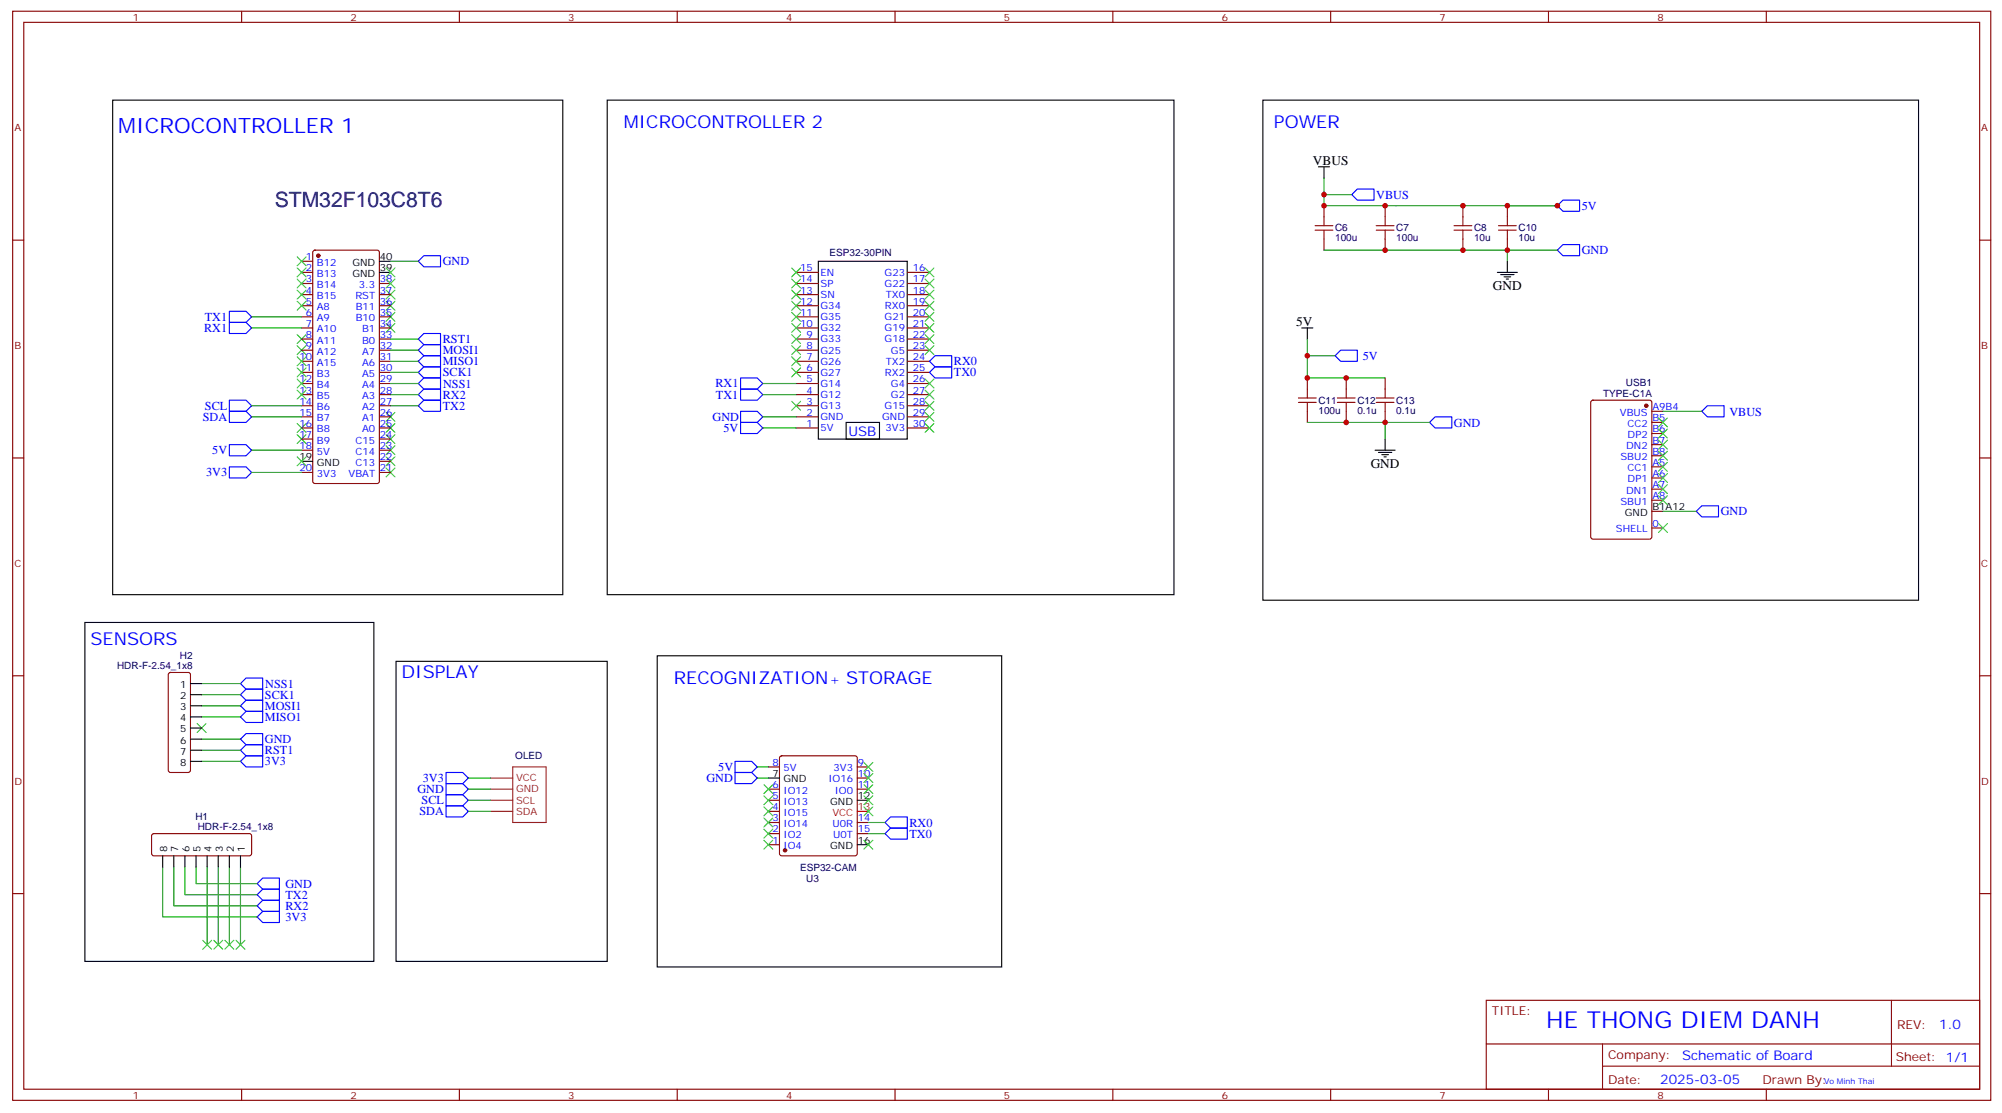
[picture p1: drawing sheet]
<svg xmlns="http://www.w3.org/2000/svg" width="636mm" height="353mm" viewBox="0 0 636 353" stroke-linecap="round" stroke-linejoin="round" font-family="sans-serif">
<g fill="none" stroke="#870000" stroke-width=".35">
<path d="M4 3.6h628v345.7h-628zM7.5 7.1h620.9v338.7h-620.9zM76.7 3.6v3.5M145.8 3.6v3.5M215 3.6v3.5M284.1 3.6v3.5M353.3 3.6v3.5M422.4 3.6v3.5M491.6 3.6v3.5M560.7 3.6v3.5M4 76.2h3.5M99.5 79.6l.5-.2h19.7l.7 .4v73l-.4 .6-20 .1-.7-.5v-72.9z"/>
<path d="M420.3 65.3v3.5M420.3 75.9v3.5M439.7 65.3v3.5M439.7 75.9v3.5M464.4 65.3v3.5M464.4 75.9v3.5M478.5 65.3v3.5M478.5 75.9v3.5M628.4 76.2h3.6M95.7 82.9h3.6M95.7 86.5h3.6M95.7 90h3.6"/>
<path d="M95.7 93.5h3.6M95.7 97h3.6M120.4 90h3.6M120.4 93.5h3.6M120.4 97h3.6M252.7 86.5h7.1M252.7 90h7.1M252.7 93.5h7.1M252.7 97h7.1M288 86.5h7.1M288 90h7.1M288 93.5h7.1"/>
<path d="M288 97h7.1M95.7 100.6h3.6M95.7 104.1h3.6M95.7 107.6h3.6M95.7 111.2h3.6M95.7 114.7h3.6M95.7 118.2h3.6M120.4 100.6h3.6M120.4 104.1h3.6M120.4 107.6h3.6M120.4 111.2h3.6M120.4 114.7h3.6"/>
<path d="M120.4 118.2h3.6M252.7 100.6h7.1M252.7 104.1h7.1M252.7 107.6h7.1M252.7 111.2h7.1M252.7 114.7h7.1M252.7 118.2h7.1M288 100.6h7.1M288 104.1h7.1M288 107.6h7.1M288 111.2h7.1M288 114.7h7.1"/>
<path d="M288 118.2h7.1M415 120v3.5M427.4 120v3.5M439.7 120v3.5M95.7 121.7h3.6M95.7 125.3h3.6M95.7 128.8h3.6M95.7 132.3h3.6M95.7 135.9h3.6M95.7 139.4h3.6M120.4 121.7h3.6M120.4 125.3h3.6"/>
<path d="M120.4 128.8h3.6M120.4 132.3h3.6M120.4 135.9h3.6M120.4 139.4h3.6M252.7 121.7h7.1M252.7 125.3h7.1M252.7 128.8h7.1M252.7 132.3h7.1M252.7 135.9h7.1M288 121.7h7.1M288 125.3h7.1M288 128.8h7.1"/>
<path d="M288 132.3h7.1M288 135.9h7.1M415 130.6v3.5M427.4 130.6v3.5M439.7 130.6v3.5M505.2 127.2l.5-.2h18l.6 .5 .1 42.9-.5 .7h-18.2l-.7-.4v-43zM524.4 137.6h3.5M524.4 134.1h3.5M524.4 130.6h3.5M4 145.4h3.5M95.7 142.9h3.6M95.7 150h3.6"/>
<path d="M120.4 142.9h3.6M120.4 150h3.6M120.4 146.4h3.6M524.4 158.8h3.5M524.4 155.3h3.5M524.4 151.7h3.5M524.4 148.2h3.5M524.4 144.7h3.5M524.4 141.1h3.5M628.4 145.4h3.6M524.4 167.6h3.5M524.4 162.3h3.5"/>
<path d="M4 214.5h3.5M53.6 213.7l.5-.2h5.7l.5 .2 .2 .5v30.3l-.3 .5-.4 .2h-5.7l-.5-.2-.2-.5v-30.3zM628.4 214.5h3.6M243.9 257.6h3.5M243.9 254h3.5M243.9 250.5h3.5M243.9 243.5h3.5M247.7 240.1l.4-.2h23.3l.5 .2 .2 .5v30.4l-.2 .5-.5 .2h-23.3l-.5-.3-.2-.4v-30.4zM272.1 250.5h3.6M272.1 243.5h3.6M272.1 247h3.6M48.4 264.8l.4-.2h30.4l.5 .2 .2 .5v5.7l-.3 .5-.4 .2h-30.4l-.5-.3-.2-.4v-5.7z"/>
<path d="M243.9 268.1h3.5M243.9 264.6h3.5M243.9 261.1h3.5M272.1 264.6h3.6M272.1 261.1h3.6M4 283.7h3.5M628.4 283.7h3.6M471.8 317.5h156.6v28.3h-156.6zM600.4 317.6v20.8M471.8 331.4h156.5M508.7 338.4h119.6M508.7 331.4v14.1"/>
<path d="M76.7 345.8v3.5M145.8 345.8v3.5M215 345.8v3.5M284.1 345.8v3.5M353.3 345.8v3.5M422.4 345.8v3.5M491.6 345.8v3.5M560.7 345.8v3.5"/>
</g>
<g fill="none" stroke="#000" stroke-width=".35">
<path d="M35.8 31.8h142.8v157h-142.8zM192.8 31.8h179.9v157h-179.9zM400.9 31.8h208.1v158.7h-208.1zM418.5 53h3.6M420.3 53v3.5M120.4 86.5h3.6M120.4 82.9h3.6M259.8 82.9h28.2v56.5h-28.2zM475.3 86.5h6.4M476.4 87.2h4.2M477.4 87.9h2.2M478.2 88.6h.7"/>
<path d="M478.5 82.9v3.6M413.2 104.1h3.6M415 104.1v3.5M268.6 134.1h10.6v5.3h-10.6zM439.7 139.4v3.5M95.7 146.4h3.6M436.5 142.9h6.4M437.6 143.6h4.2M438.6 144.3h2.2M439.3 145h.8M27 197.6h91.7v107.6h-91.7zM60.5 217h3.5"/>
<path d="M125.7 209.9h67.1v95.3h-67.1zM208.6 208.2h109.4v98.8h-109.4zM60.5 220.5h3.5M60.5 224h3.5M60.5 227.6h3.5M60.5 231.1h3.5M60.5 234.6h3.5M60.5 238.2h3.5M60.5 241.7h3.5M243.9 247h3.5M272.1 254h3.6M51.6 271.7v3.5"/>
<path d="M55.2 271.7v3.5M58.7 271.7v3.5M62.2 271.7v3.5M65.8 271.7v3.5M69.3 271.7v3.5M72.8 271.7v3.5M76.3 271.7v3.5M272.1 268.1h3.6"/>
</g>
<g fill="none" stroke="#00f" stroke-width=".35">
<path d="M429.1 61.8l1.8-1.8h5.3v3.5h-5.3zM494.4 79.4l1.7-1.8h5.3v3.6h-5.3zM496.1 63.5h5.3v3.6h-5.3l-1.7-1.8zM72.8 98.8h5.3l1.8 1.8-1.8 1.7h-5.3zM132.8 82.9l1.7-1.7h5.3v3.5h-5.3zM72.8 102.3h5.3l1.8 1.8-1.8 1.8h-5.3zM132.8 118.2l1.7-1.7h5.3v3.5h-5.3zM132.8 114.7l1.7-1.8h5.3v3.6h-5.3zM132.8 111.2l1.7-1.8h5.3v3.5h-5.3zM132.8 107.6l1.7-1.7h5.3v3.5h-5.3zM235.1 120h5.3l1.7 1.7-1.7 1.8h-5.3zM295.1 118.2l1.7-1.7h5.3v3.5h-5.3z"/>
<path d="M295.1 114.7l1.7-1.8h5.3v3.6h-5.3zM423.8 112.9l1.8-1.7h5.3v3.5h-5.3zM72.8 127h5.3l1.8 1.8-1.8 1.8h-5.3zM72.8 130.6h5.3l1.8 1.7-1.8 1.8h-5.3zM132.8 128.8l1.7-1.8h5.3v3.6h-5.3zM132.8 125.3l1.7-1.8h5.3v3.5h-5.3zM132.8 121.7l1.7-1.7h5.3v3.5h-5.3zM235.1 134.1h5.3l1.7 1.8-1.7 1.7h-5.3zM235.1 130.6h5.3l1.7 1.7-1.7 1.8h-5.3zM235.1 123.5h5.3l1.7 1.8-1.7 1.7h-5.3zM453.8 134.1l1.8-1.8h5.3v3.6h-5.3zM540.2 130.6l1.8-1.8h5.3v3.5h-5.3z"/>
<path d="M72.8 141.1h5.3l1.8 1.8-1.8 1.8h-5.3zM72.8 148.2h5.3l1.8 1.8-1.8 1.7h-5.3zM538.5 162.3l1.7-1.8h5.3v3.6h-5.3zM76.3 217l1.8-1.8h5.3v3.6h-5.3zM76.3 220.5l1.8-1.7h5.3v3.5h-5.3zM76.3 224l1.8-1.7h5.3v3.5h-5.3zM76.3 227.6l1.8-1.8h5.3v3.5h-5.3zM76.3 238.2l1.8-1.8h5.3v3.5h-5.3zM76.3 234.6l1.8-1.7h5.3v3.5h-5.3zM76.3 241.7l1.8-1.8h5.3v3.6h-5.3zM141.6 245.2h5.3l1.8 1.8-1.8 1.7h-5.3zM141.6 248.7h5.3l1.8 1.8-1.8 1.8h-5.3z"/>
<path d="M141.6 252.3h5.3l1.8 1.7-1.8 1.8h-5.3zM141.6 255.8h5.3l1.8 1.8-1.8 1.7h-5.3zM233.3 241.7h5.3l1.8 1.8-1.8 1.7h-5.3zM233.3 245.2h5.3l1.8 1.8-1.8 1.7h-5.3zM281 264.6l1.7-1.7h5.3v3.5h-5.3zM281 261.1l1.7-1.8h5.3v3.6h-5.3zM81.6 280.5l1.8-1.8h5.3v3.6h-5.3zM81.6 284l1.8-1.7h5.3v3.5h-5.3zM81.6 287.5l1.8-1.7h5.3v3.5h-5.3zM81.6 291.1l1.8-1.8h5.3v3.5h-5.3z"/>
</g>
<g fill="none" stroke="#a10000" stroke-width=".35">
<path d="M417.5 73.1h5.6M417.5 71.6h5.6M420.3 68.8v2.8M420.3 73.1v2.8M436.9 73.1h5.6M436.9 71.6h5.6M439.7 68.8v2.8M439.7 73.1v2.8M461.6 73.1h5.6M461.6 71.6h5.6M464.4 68.8v2.8M464.4 73.1v2.8"/>
<path d="M475.7 73.1h5.6M475.7 71.6h5.6M478.5 68.8v2.8M478.5 73.1v2.8M412.2 127.7h5.6M412.2 126.3h5.6M415 123.5v2.8M415 127.7v2.9M424.5 127.7h5.7M424.5 126.3h5.7M427.4 123.5v2.8M427.4 127.7v2.9"/>
<path d="M436.9 127.7h5.6M436.9 126.3h5.6M439.7 123.5v2.8M439.7 127.7v2.9"/>
</g>
<g fill="none" stroke="#3c3" stroke-width=".35">
<path d="M94.3 81.5l2.9 2.8M94.3 85.1l2.9 2.8M94.3 88.6l2.9 2.8M94.3 92.1l2.9 2.8M94.3 95.6l2.9 2.9M97.2 81.5l-2.9 2.8M97.2 85.1l-2.9 2.8M97.2 88.6l-2.9 2.8M97.2 92.1l-2.9 2.8M97.2 95.6l-2.9 2.9M122.6 99.2l2.8 2.8M122.6 95.6l2.8 2.9"/>
<path d="M122.6 92.1l2.8 2.8M122.6 88.6l2.8 2.8M122.6 85.1l2.8 2.8M125.4 99.2l-2.8 2.8M125.4 95.6l-2.8 2.9M125.4 92.1l-2.8 2.8M125.4 88.6l-2.8 2.8M125.4 85.1l-2.8 2.8M251.3 99.2l2.8 2.8M251.3 95.6l2.8 2.9M251.3 92.1l2.8 2.8M251.3 88.6l2.8 2.8"/>
<path d="M251.3 85.1l2.8 2.8M254.1 99.2l-2.8 2.8M254.1 95.6l-2.8 2.9M254.1 92.1l-2.8 2.8M254.1 88.6l-2.8 2.8M254.1 85.1l-2.8 2.8M293.7 85.1l2.8 2.8M293.7 88.6l2.8 2.8M293.7 92.1l2.8 2.8M293.7 95.6l2.8 2.9M293.7 99.2l2.8 2.8M296.5 85.1l-2.8 2.8"/>
<path d="M296.5 88.6l-2.8 2.8M296.5 92.1l-2.8 2.8M296.5 95.6l-2.8 2.9M296.5 99.2l-2.8 2.8M94.3 106.2l2.9 2.8M94.3 109.7l2.9 2.9M94.3 113.3l2.9 2.8M94.3 116.8l2.9 2.8M97.2 106.2l-2.9 2.8M97.2 109.7l-2.9 2.9M97.2 116.8l-2.9 2.8M97.2 113.3l-2.9 2.8"/>
<path d="M122.6 102.7l2.8 2.8M125.4 102.7l-2.8 2.8M251.3 116.8l2.8 2.8M251.3 113.3l2.8 2.8M251.3 109.7l2.8 2.9M251.3 106.2l2.8 2.8M251.3 102.7l2.8 2.8M254.1 116.8l-2.8 2.8M254.1 113.3l-2.8 2.8M254.1 109.7l-2.8 2.9M254.1 106.2l-2.8 2.8M254.1 102.7l-2.8 2.8"/>
<path d="M293.7 102.7l2.8 2.8M293.7 106.2l2.8 2.8M293.7 109.7l2.8 2.9M296.5 102.7l-2.8 2.8M296.5 106.2l-2.8 2.8M296.5 109.7l-2.8 2.9M94.3 138l2.9 2.8M94.3 134.4l2.9 2.9M94.3 120.3l2.9 2.9M94.3 123.9l2.9 2.8M97.2 138l-2.9 2.8M97.2 134.4l-2.9 2.9"/>
<path d="M97.2 123.9l-2.9 2.8M97.2 120.3l-2.9 2.9M122.6 138l2.8 2.8M122.6 134.4l2.8 2.9M122.6 130.9l2.8 2.8M125.4 138l-2.8 2.8M125.4 134.4l-2.8 2.9M125.4 130.9l-2.8 2.8M251.3 127.4l2.8 2.8M254.1 127.4l-2.8 2.8M293.7 120.3l2.8 2.9M293.7 123.9l2.8 2.8"/>
<path d="M293.7 127.4l2.8 2.8M293.7 130.9l2.8 2.8M293.7 134.4l2.8 2.9M296.5 120.3l-2.8 2.9M296.5 123.9l-2.8 2.8M296.5 127.4l-2.8 2.8M296.5 130.9l-2.8 2.8M296.5 134.4l-2.8 2.9M526.5 132.7l2.8 2.8M526.5 136.2l2.8 2.8M526.5 139.7l2.8 2.9M529.3 132.7l-2.8 2.8"/>
<path d="M529.3 136.2l-2.8 2.8M529.3 139.7l-2.8 2.9M94.3 145l2.9 2.8M97.2 145l-2.9 2.8M122.6 148.6l2.8 2.8M122.6 145l2.8 2.8M122.6 141.5l2.8 2.8M125.4 148.6l-2.8 2.8M125.4 145l-2.8 2.8M125.4 141.5l-2.8 2.8M526.5 143.3l2.8 2.8M526.5 146.8l2.8 2.8"/>
<path d="M526.5 150.3l2.8 2.8M526.5 153.8l2.8 2.9M526.5 157.4l2.8 2.8M529.3 143.3l-2.8 2.8M529.3 146.8l-2.8 2.8M529.3 150.3l-2.8 2.8M529.3 153.8l-2.8 2.9M529.3 157.4l-2.8 2.8M526.5 166.2l2.8 2.8M529.3 166.2l-2.8 2.8M62.6 229.7l2.8 2.8M65.4 229.7l-2.8 2.8"/>
<path d="M242.5 259.7l2.8 2.8M242.5 256.2l2.8 2.8M242.5 252.6l2.8 2.8M242.5 249.1l2.8 2.8M245.3 259.7l-2.8 2.8M245.3 256.2l-2.8 2.8M245.3 252.6l-2.8 2.8M245.3 249.1l-2.8 2.8M274.2 252.6l2.9 2.8M274.2 242l2.9 2.9M274.2 245.6l2.9 2.8M274.2 249.1l2.9 2.8"/>
<path d="M274.2 256.2l2.9 2.8M277.1 252.6l-2.9 2.8M277.1 242l-2.9 2.9M277.1 245.6l-2.9 2.8M277.1 249.1l-2.9 2.8M277.1 256.2l-2.9 2.8M242.5 263.2l2.8 2.8M242.5 266.7l2.8 2.9M245.3 263.2l-2.8 2.8M245.3 266.7l-2.8 2.9M274.2 266.7l2.9 2.9M277.1 266.7l-2.9 2.9"/>
<path d="M64.3 298.5l2.9 2.8M67.2 298.5l-2.9 2.8M67.9 298.5l2.8 2.8M70.7 298.5l-2.8 2.8M71.4 298.5l2.8 2.8M74.2 298.5l-2.8 2.8M74.9 298.5l2.9 2.8M77.8 298.5l-2.9 2.8"/>
</g>
<g fill="#870000" stroke="#870000" stroke-width=".35">
<circle cx="101" cy="81.2" r=".53"/>
<circle cx="522.6" cy="128.8" r=".53"/>
<circle cx="249.2" cy="269.9" r=".53"/>
</g>
<path d="M155.7 250.5h7.1M155.7 247h7.1M155.7 254h7.1M155.7 257.6h7.1M162.8 243.5h10.6v17.6h-10.6z" fill="none" stroke="#8c2424" stroke-width=".35"/>
<g fill="none" stroke="#008700" stroke-width=".35">
<path d="M420.3 56.5v5.3M420.3 79.4h58.2v3.5M429.1 61.8h-8.8v3.5h74.1h-15.9M478.5 79.4h15.9M124 82.9h8.8M79.9 100.6h15.8M79.9 104.1h15.8M124 118.2h8.8M124 114.7h8.8M124 111.2h8.8M124 107.6h8.8M415 107.6v5.3"/>
<path d="M423.8 112.9h-8.8v7.1h24.7M79.9 132.3h15.8M79.9 128.8h15.8M124 128.8h8.8M124 125.3h8.8M124 121.7h8.8M242.1 132.3h10.6M242.1 125.3h10.6M242.1 135.9h10.6M242.1 121.7h10.6M415 134.1h24.7v5.3M439.7 134.1h14.1"/>
<path d="M527.9 130.6h12.3M79.9 142.9h15.8M79.9 150h15.8M527.9 162.3h10.6M64 217h12.3M64 220.5h12.3M64 224h12.3M64 227.6h12.3M64 234.6h12.3M64 238.2h12.3M64 241.7h12.3M148.7 257.6h7"/>
<path d="M148.7 254h7M148.7 250.5h7M148.7 247h7M240.4 247h3.5M240.4 243.5h3.5M51.6 275.2v15.9h30M55.2 275.2v12.3h26.4M58.7 275.2v8.8h22.9M62.2 275.2v5.3h19.4M65.8 275.2v24.7M69.3 275.2v24.7M72.8 275.2v24.7"/>
<path d="M76.3 275.2v24.7M275.7 264.6h5.3M275.7 261.1h5.3"/>
</g>
<path d="M272.1 257.6h3.6" fill="none" stroke="#f00" stroke-width=".35"/>
<g fill="#c00">
<circle cx="464.4" cy="79.4" r=".88"/>
<circle cx="439.7" cy="79.4" r=".88"/>
<circle cx="478.5" cy="79.4" r=".88"/>
<circle cx="415" cy="120" r=".88"/>
<circle cx="427.4" cy="120" r=".88"/>
<circle cx="427.4" cy="134.1" r=".88"/>
<circle cx="439.7" cy="134.1" r=".88"/>
<circle cx="464.4" cy="65.3" r=".88"/>
<circle cx="478.5" cy="65.3" r=".88"/>
<circle cx="494.4" cy="65.3" r=".88"/>
<circle cx="439.7" cy="65.3" r=".88"/>
<circle cx="420.3" cy="65.3" r=".88"/>
<circle cx="415" cy="112.9" r=".88"/>
<circle cx="420.3" cy="61.8" r=".88"/>
</g>
<text font-size="7.4" fill="#00f" x="490.9" y="326.4">HE THONG DIEM DANH</text>
<text font-size="6.7" fill="#00f" x="37.5" y="42.4">MICROCONTROLLER 1</text>
<text font-size="6.7" fill="#000080" x="87.2" y="65.8">STM32F103C8T6</text>
<g font-size="5.6" fill="#00f">
<text x="198" y="40.6">MICROCONTROLLER 2</text>
<text x="404.4" y="40.6">POWER</text>
<text x="28.7" y="204.6">SENSORS</text>
<text x="127.5" y="215.2">DISPLAY</text>
<text x="213.9" y="217">RECOGNIZATION</text>
<text x="268.6" y="217">STORAGE</text>
</g>
<g font-size="4.2">
<text x="416.8" y="52.2">VBUS</text>
<text x="473.9" y="92.1">GND</text>
<text x="411.5" y="103.4">5V</text>
<text x="435.1" y="148.6">GND</text>
</g>
<g font-size="4.2" fill="#00f">
<text x="269.3" y="138.3">USB</text>
<text x="263.3" y="217">+</text>
<text x="615.6" y="326.8">1.0</text>
<text x="534" y="336.4">Schematic of Board</text>
<text x="527.1" y="344.2">2025-03-05</text>
</g>
<g font-size="3.9" fill="#00f">
<text x="436.9" y="63.1">VBUS</text>
<text x="502.1" y="66.6">5V</text>
<text x="502.1" y="80.7">GND</text>
<text x="140.5" y="84.2">GND</text>
<text x="65" y="101.8">TX1</text>
<text x="64.8" y="105.4">RX1</text>
<text x="140.5" y="112.5">MOSI1</text>
<text x="140.5" y="108.9">RST1</text>
<text x="140.5" y="119.5">SCK1</text>
<text x="140.5" y="116">MISO1</text>
<text x="302.8" y="119.5">TX0</text>
<text x="302.8" y="116">RX0</text>
<text x="432.6" y="114.3">5V</text>
<text x="140.6" y="123">NSS1</text>
<text x="227.1" y="123">RX1</text>
<text x="65" y="130">SCL</text>
<text x="140.5" y="130">TX2</text>
<text x="140.5" y="126.5">RX2</text>
<text x="227.3" y="126.5">TX1</text>
<text x="549" y="132">VBUS</text>
<text x="64.4" y="133.6">SDA</text>
<text x="226.2" y="133.5">GND</text>
<text x="229.7" y="137.1">5V</text>
<text x="461.6" y="135.5">GND</text>
<text x="67.4" y="144.1">5V</text>
<text x="65.4" y="151.2">3V3</text>
<text x="546.2" y="163.6">GND</text>
<text x="84.1" y="221.8">SCK1</text>
<text x="84.2" y="218.3">NSS1</text>
<text x="84.1" y="225.4">MOSI1</text>
<text x="84.1" y="228.9">MISO1</text>
<text x="84.1" y="239.5">RST1</text>
<text x="84.1" y="235.9">GND</text>
<text x="84.1" y="243">3V3</text>
<text x="228" y="244.7">5V</text>
<text x="132.5" y="251.8">GND</text>
<text x="134.2" y="248.2">3V3</text>
<text x="224.2" y="248.2">GND</text>
<text x="133.8" y="255.3">SCL</text>
<text x="133.2" y="258.8">SDA</text>
<text x="288.7" y="262.4">RX0</text>
<text x="288.7" y="265.9">TX0</text>
<text x="90.6" y="281.8">GND</text>
<text x="90.6" y="285.3">TX2</text>
<text x="90.6" y="288.9">RX2</text>
<text x="90.6" y="292.4">3V3</text>
</g>
<g font-size="3.9" fill="#800">
<text x="473.6" y="322.1">TITLE:</text>
<text x="602.2" y="326.8">REV:</text>
<text x="510.5" y="336.3">Company:</text>
<text x="601.8" y="336.9">Sheet: 1/1</text>
<text x="510.5" y="344">Date:</text>
<text x="559.5" y="344.1">Drawn By:</text>
</g>
<g font-size="3.2" fill="#800">
<text x="42.1" y="6.6">1</text>
<text x="111.3" y="6.6">2</text>
<text x="180.4" y="6.6">3</text>
<text x="249.6" y="6.6">4</text>
<text x="318.7" y="6.6">5</text>
<text x="387.8" y="6.6">6</text>
<text x="457" y="6.6">7</text>
<text x="526.1" y="6.6">8</text>
<text x="4.6" y="41.7">A</text>
<text x="629" y="41.7">A</text>
<text x="4.6" y="110.8">B</text>
<text x="629" y="110.8">B</text>
<text x="4.6" y="180">C</text>
<text x="629" y="180">C</text>
<text x="4.6" y="249.1">D</text>
<text x="629" y="249.1">D</text>
<text x="42.1" y="348.8">1</text>
<text x="111.3" y="348.8">2</text>
<text x="180.4" y="348.8">3</text>
<text x="249.6" y="348.8">4</text>
<text x="318.7" y="348.8">5</text>
<text x="387.8" y="348.8">6</text>
<text x="457" y="348.8">7</text>
<text x="526.1" y="348.8">8</text>
</g>
<g font-size="3.2" fill="#000080">
<text x="423.8" y="76.7">100u</text>
<text x="423.8" y="73.5">C6</text>
<text x="443.2" y="76.7">100u</text>
<text x="443.2" y="73.5">C7</text>
<text x="467.9" y="76.7">10u</text>
<text x="467.9" y="73.5">C8</text>
<text x="482" y="76.7">10u</text>
<text x="482" y="73.5">C10</text>
<text x="263.3" y="81.2">ESP32-30PIN</text>
<text x="508.9" y="125.9">TYPE-C1A</text>
<text x="516.2" y="122.7">USB1</text>
<text x="418.5" y="131.4">100u</text>
<text x="418.5" y="128.2">C11</text>
<text x="430.9" y="131.4">0.1u</text>
<text x="430.9" y="128.2">C12</text>
<text x="443.2" y="131.4">0.1u</text>
<text x="443.2" y="128.2">C13</text>
<text x="57.1" y="209.2">H2</text>
<text x="37.2" y="212.4">HDR-F-2.54_1x8</text>
<text x="163.6" y="241">OLED</text>
<text x="62" y="260.4">H1</text>
<text x="62.8" y="263.6">HDR-F-2.54_1x8</text>
<text x="254" y="276.4">ESP32-CAM</text>
<text x="255.9" y="279.9">U3</text>
</g>
<g font-size="3.2" fill="#00f">
<text x="97.1" y="82.6">1</text>
<text x="97.1" y="86.1">2</text>
<text x="97.1" y="89.6">3</text>
<text x="100.6" y="84.3">B12</text>
<text x="100.6" y="87.9">B13</text>
<text x="120.6" y="89.6">38</text>
<text x="254" y="86.1">15</text>
<text x="254" y="89.6">14</text>
<text x="260.5" y="87.5">EN</text>
<text x="280.8" y="87.5">G23</text>
<text x="289.8" y="89.6">17</text>
<text x="289.8" y="86.1">16</text>
<text x="97.1" y="93.2">4</text>
<text x="100.6" y="91.4">B14</text>
<text x="100.6" y="94.9">B15</text>
<text x="112.8" y="94.9">RST</text>
<text x="113.9" y="91.4">3.3</text>
<text x="120.6" y="93.2">37</text>
<text x="254" y="93.2">13</text>
<text x="260.5" y="91.1">SP</text>
<text x="260.5" y="94.6">SN</text>
<text x="280.8" y="91.1">G22</text>
<text x="281.2" y="94.6">TX0</text>
<text x="289.8" y="93.2">18</text>
<text x="97.1" y="96.7">5</text>
<text x="97.1" y="100.2">6</text>
<text x="100.6" y="98.5">A8</text>
<text x="100.6" y="102">A9</text>
<text x="112.9" y="102">B10</text>
<text x="112.9" y="98.5">B11</text>
<text x="120.6" y="100.2">35</text>
<text x="120.6" y="96.7">36</text>
<text x="254" y="96.7">12</text>
<text x="254" y="100.2">11</text>
<text x="260.5" y="98.1">G34</text>
<text x="260.5" y="101.6">G35</text>
<text x="280.8" y="101.6">G21</text>
<text x="280.9" y="98.1">RX0</text>
<text x="289.8" y="100.2">20</text>
<text x="289.8" y="96.7">19</text>
<text x="97.1" y="103.8">7</text>
<text x="97.1" y="107.3">8</text>
<text x="100.6" y="105.5">A10</text>
<text x="114.9" y="105.5">B1</text>
<text x="120.6" y="107.3">33</text>
<text x="120.6" y="103.8">34</text>
<text x="254" y="103.8">10</text>
<text x="256" y="107.3">9</text>
<text x="260.5" y="105.2">G32</text>
<text x="280.8" y="105.2">G19</text>
<text x="289.8" y="107.3">22</text>
<text x="289.8" y="103.8">21</text>
<text x="97.1" y="110.8">9</text>
<text x="100.6" y="109">A11</text>
<text x="100.6" y="112.6">A12</text>
<text x="114.9" y="109">B0</text>
<text x="114.9" y="112.6">A7</text>
<text x="120.6" y="110.8">32</text>
<text x="256" y="110.8">8</text>
<text x="260.5" y="108.7">G33</text>
<text x="260.5" y="112.2">G25</text>
<text x="280.8" y="108.7">G18</text>
<text x="282.8" y="112.2">G5</text>
<text x="289.8" y="110.8">23</text>
<text x="95.1" y="114.3">10</text>
<text x="95.1" y="117.9">11</text>
<text x="100.6" y="116.1">A15</text>
<text x="100.6" y="119.6">B3</text>
<text x="114.9" y="119.6">A5</text>
<text x="114.9" y="116.1">A6</text>
<text x="120.6" y="117.9">30</text>
<text x="120.6" y="114.3">31</text>
<text x="256" y="114.3">7</text>
<text x="256" y="117.9">6</text>
<text x="260.5" y="115.7">G26</text>
<text x="260.5" y="119.3">G27</text>
<text x="280.9" y="119.3">RX2</text>
<text x="281.2" y="115.7">TX2</text>
<text x="289.8" y="117.9">25</text>
<text x="289.8" y="114.3">24</text>
<text x="95.1" y="121.4">12</text>
<text x="95.1" y="124.9">13</text>
<text x="100.6" y="123.2">B4</text>
<text x="114.9" y="123.2">A4</text>
<text x="120.6" y="124.9">28</text>
<text x="120.6" y="121.4">29</text>
<text x="256" y="121.4">5</text>
<text x="256" y="124.9">4</text>
<text x="260.5" y="122.8">G14</text>
<text x="282.8" y="122.8">G4</text>
<text x="289.8" y="124.9">27</text>
<text x="289.8" y="121.4">26</text>
<text x="95.1" y="128.4">14</text>
<text x="95.1" y="132">15</text>
<text x="100.6" y="126.7">B5</text>
<text x="100.6" y="130.2">B6</text>
<text x="114.9" y="130.2">A2</text>
<text x="114.9" y="126.7">A3</text>
<text x="120.6" y="132">26</text>
<text x="120.6" y="128.4">27</text>
<text x="256" y="132">2</text>
<text x="256" y="128.4">3</text>
<text x="260.5" y="126.3">G12</text>
<text x="260.5" y="129.9">G13</text>
<text x="280.8" y="129.9">G15</text>
<text x="282.8" y="126.3">G2</text>
<text x="289.8" y="128.4">28</text>
<text x="289.8" y="132">29</text>
<text x="514.2" y="132">VBUS</text>
<text x="524.5" y="130.2">A9B4</text>
<text x="95.1" y="135.5">16</text>
<text x="100.6" y="133.7">B7</text>
<text x="100.6" y="137.3">B8</text>
<text x="114.9" y="137.3">A0</text>
<text x="114.9" y="133.7">A1</text>
<text x="120.6" y="135.5">25</text>
<text x="256" y="135.5">1</text>
<text x="260.5" y="133.4">GND</text>
<text x="260.5" y="136.9">5V</text>
<text x="280" y="133.4">GND</text>
<text x="281.1" y="136.9">3V3</text>
<text x="289.8" y="135.5">30</text>
<text x="516.6" y="135.5">CC2</text>
<text x="524.5" y="137.3">B6</text>
<text x="524.5" y="133.7">B5</text>
<text x="95.1" y="139">17</text>
<text x="95.1" y="142.6">18</text>
<text x="100.6" y="140.8">B9</text>
<text x="112.9" y="140.8">C15</text>
<text x="120.6" y="142.6">23</text>
<text x="120.6" y="139">24</text>
<text x="516.2" y="142.6">DN2</text>
<text x="516.7" y="139">DP2</text>
<text x="524.5" y="140.8">B7</text>
<text x="95.1" y="149.6">20</text>
<text x="100.6" y="144.3">5V</text>
<text x="112.9" y="147.8">C13</text>
<text x="112.9" y="144.3">C14</text>
<text x="120.6" y="149.6">21</text>
<text x="120.6" y="146.1">22</text>
<text x="514.4" y="146.1">SBU2</text>
<text x="516.6" y="149.6">CC1</text>
<text x="524.5" y="147.8">A5</text>
<text x="524.5" y="144.3">B8</text>
<text x="100.6" y="151.4">3V3</text>
<text x="110.7" y="151.4">VBAT</text>
<text x="516.7" y="153.1">DP1</text>
<text x="524.5" y="154.9">A7</text>
<text x="524.5" y="151.4">A6</text>
<text x="514.4" y="160.2">SBU1</text>
<text x="516.2" y="156.7">DN1</text>
<text x="524.5" y="158.4">A8</text>
<text x="524.5" y="167.3">0</text>
<text x="513" y="169">SHELL</text>
<text x="245.2" y="243.1">8</text>
<text x="248.7" y="244.9">5V</text>
<text x="264.6" y="244.9">3V3</text>
<text x="272.3" y="243.1">9</text>
<text x="245.2" y="250.2">6</text>
<text x="248.7" y="251.9">IO12</text>
<text x="263" y="248.4">IO16</text>
<text x="265" y="251.9">IO0</text>
<text x="272.3" y="246.6">10</text>
<text x="272.3" y="250.2">11</text>
<text x="245.2" y="257.2">4</text>
<text x="245.2" y="253.7">5</text>
<text x="248.7" y="255.4">IO13</text>
<text x="245.2" y="260.7">3</text>
<text x="248.7" y="262.5">IO14</text>
<text x="248.7" y="259">IO15</text>
<text x="264.3" y="262.5">U0R</text>
<text x="272.3" y="260.7">14</text>
<text x="245.2" y="267.8">1</text>
<text x="245.2" y="264.3">2</text>
<text x="248.7" y="269.6">IO4</text>
<text x="248.7" y="266">IO2</text>
<text x="264.5" y="266">U0T</text>
<text x="272.3" y="264.3">15</text>
</g>
<g font-size="3.2">
<text x="120.6" y="82.6">40</text>
<text x="111.9" y="87.9">GND</text>
<text x="111.9" y="84.3">GND</text>
<text x="120.6" y="86.1">39</text>
<text x="95.1" y="146.1">19</text>
<text x="100.6" y="147.8">GND</text>
<text x="524.5" y="162">B1A12</text>
<text x="515.8" y="163.7">GND</text>
<text x="57.1" y="218.4">1</text>
<text x="57.1" y="221.9">2</text>
<text x="57.1" y="225.5">3</text>
<text x="57.1" y="229">4</text>
<text x="57.1" y="232.5">5</text>
<text x="57.1" y="236">6</text>
<text x="57.1" y="239.6">7</text>
<text x="57.1" y="243.1">8</text>
<text x="245.2" y="246.6">7</text>
<text x="248.7" y="248.4">GND</text>
<text x="263.5" y="255.4">GND</text>
<text x="272.3" y="253.7">12</text>
<text x="263.5" y="269.6">GND</text>
<text x="272.3" y="267.8">16</text>
<text x="53.1" y="270.4" transform="rotate(-90 53.1 270.4)">8</text>
<text x="56.6" y="270.4" transform="rotate(-90 56.6 270.4)">7</text>
<text x="60.1" y="270.4" transform="rotate(-90 60.1 270.4)">6</text>
<text x="63.6" y="270.4" transform="rotate(-90 63.6 270.4)">5</text>
<text x="67.2" y="270.4" transform="rotate(-90 67.2 270.4)">4</text>
<text x="70.7" y="270.4" transform="rotate(-90 70.7 270.4)">3</text>
<text x="74.2" y="270.4" transform="rotate(-90 74.2 270.4)">2</text>
<text x="77.8" y="270.4" transform="rotate(-90 77.8 270.4)">1</text>
</g>
<g font-size="3.2" fill="#8d2323">
<text x="163.8" y="251.6">GND</text>
<text x="163.8" y="248">VCC</text>
<text x="163.8" y="255.1">SCL</text>
<text x="163.8" y="258.6">SDA</text>
</g>
<g font-size="3.2" fill="#f00">
<text x="272.3" y="257.2">13</text>
<text x="264.2" y="259">VCC</text>
</g>
<text font-size="2.5" fill="#00f" x="579" y="344">Vo Minh Thai</text>
</svg>
